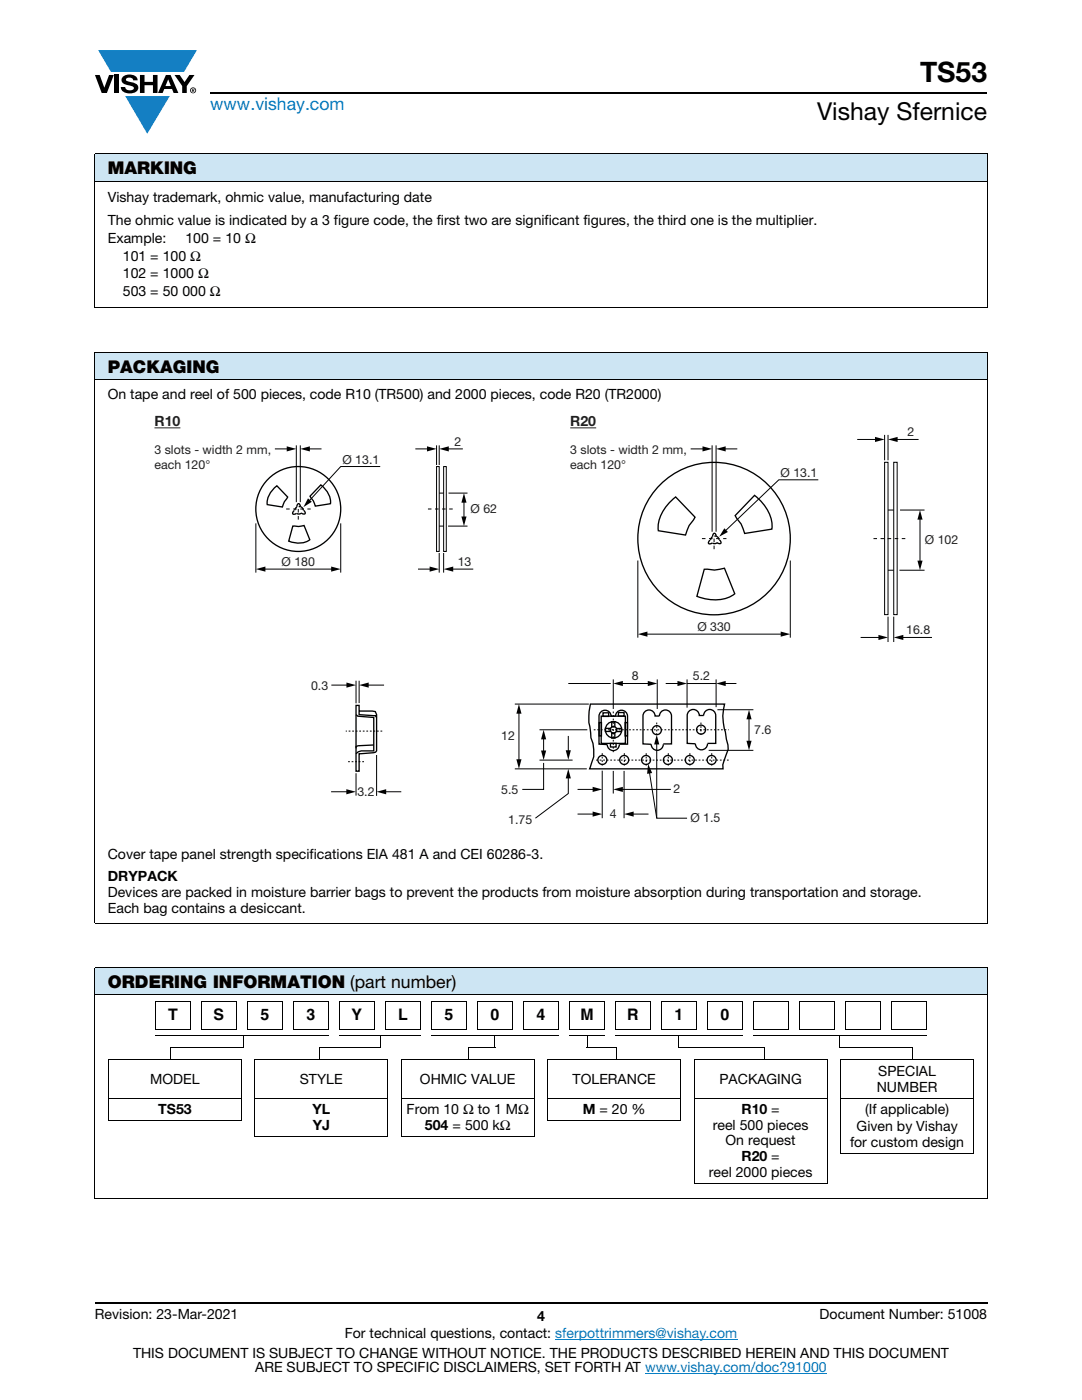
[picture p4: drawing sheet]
<svg xmlns="http://www.w3.org/2000/svg" width="216mm" height="279mm" viewBox="0 0 216 279" stroke-linecap="round" stroke-linejoin="round" font-family="sans-serif">
<g fill="#147fc3">
<path d="M19.6 10h19.7l-2.6 4.3h-1.1h-13.5z"/>
<path d="M25 19.2h8.9l-4.5 7.5z"/>
</g>
<g fill="#000">
<path d="M18.9 15h1l.9 2.5 1-2.5h.9l-1.4 3.6h-1zM22.9 15h.9v3.6h-.9zM24.6 15.3a2.1 2.1 0 0 1 2.8 .3l.1 .4h-.9a.79 .79 0 0 0-.7-.5 .79 .79 0 0 0-.8 .4l.3 .3 1 .2a1.08 1.08 0 0 1 1.2 1 1.08 1.08 0 0 1-1.1 1.2 1.73 1.73 0 0 1-2.4-1.2h.9a.96 .96 0 0 0 .8 .6 .96 .96 0 0 0 .9-.4 1.31 1.31 0 0 0-1.2-.6 1.03 1.03 0 0 1-1.1-.6 1.03 1.03 0 0 1 .2-1.1zM27.9 15h.9v1.3h1.7v-1.3h.9v3.6h-.9v-1.6h-1.7v1.6h-.9zM34.8 15h1.1l.9 1.4 1-1.4h1l-1.5 2.2v1.4h-.9v-1.4z"/>
<path d="M33.6 15.9l.5 1.3h-1.1zM33.1 15l-1.6 3.6h1l.3-.8h1.5l.3 .8h1l-1.6-3.6z"/>
<path d="M38.4 17.8h.2v.2h-.2zM38.3 17.7v.7h.1v-.3l.4 .3-.2-.3 .2-.2-.1-.2z"/>
<path d="M38.1 18a.46 .46 0 0 1 .9 0 .46 .46 0 0 1-.9 0zM37.9 18a.6 .6 0 0 0 1.2 0 .6 .6 0 0 0-1.2 0z"/>
</g>
<path d="M42 18.6h155M18.9 260h178.1" fill="none" stroke="#000" stroke-width=".36"/>
<path d="M110.8 267.3h36.3M128.7 274h36.3" fill="none" stroke="#067ec4" stroke-width=".2"/>
<g fill="#cde5f3">
<path d="M18.9 30.7h178.1v5.5h-178.1z"/>
<path d="M18.9 70.3h178.1v5.5h-178.1z"/>
<path d="M18.9 193h178.1v5.5h-178.1z"/>
</g>
<g fill="none" stroke="#000" stroke-width=".2">
<path d="M18.9 30.7h178.1M18.9 36.2h178.1M18.9 30.8v30.5M197 30.8v30.5M18.9 61.4h178.1M18.9 70.3h178.1M18.9 75.8h178.1M18.9 70.3v113.8M197 70.3v113.8M54.8 89.6h2.8M59.1 88.9v11.3M59.9 88.9v11.3"/>
<path d="M61.5 89.6h2.7M75.9 93.1h-7.9l-6.4 7M82.9 89.6h2.6M87.1 93.1h.5v16.9h-.5zM87.1 88.9v3.9M87.6 98.4h.9M87.6 88.9v3.9M88.5 93.1h.6v16.9h-.6zM89.2 89.6h3.2M89.5 98.4h3.8M92.6 100v3.4M137.8 89.6h2.7"/>
<path d="M142.1 88.9v17.2M142.9 88.9v17.2M144.4 89.6h2.7M163.3 95.8h-7.9l-10.8 10.2M171 87.7h3.9M176.5 92.3h.7v30.4h-.7zM176.5 86.8v5.1M177.2 86.8v5.1M178.3 92.3h.7v30.4h-.7zM178.8 87.7h4.5M51.1 104.4v9.9M52.6 113.6h13.8"/>
<path d="M68 104.4v9.9M83.4 113.6h2.7M87.6 105h.9M87.6 110.4v3.9M88.5 110.4v3.9M89.4 105h3.9M90.1 113.6h4.3M127.3 111.9v15.4M157.7 111.9v15.4M177.2 101.8h1.1M177.2 113.8h1.1M179.5 113.8h5"/>
<path d="M179.6 101.8h4.9M183.6 103.4v8.8M66.1 136.7h3.4M71 135.9v4.5M71.7 135.9v4.4M73.2 136.7h3.4M113.4 136.4h8.5M122.4 135.6v5.9M123.9 136.4h5.7M128.8 126.6h27.3M131.1 135.6v5.9M132.8 136.4h2.7"/>
<path d="M137.1 136.4h5.8M137.1 135.6v5.6M142.9 135.6v5.5M144.5 136.4h2.4M171.7 127.2h3.9M177.2 123.1v5M178.3 123.1v5M179.9 127.2h6.1M66.1 158h3.4M71 154.3v4.5M75.1 150.7v8.1M76.7 158h3.4"/>
<path d="M102.7 140.5h14.8M102.7 153.4h14.4M103.5 142.1v9.8M107.6 145.6h9.6M107.6 151.7h6.7M108.5 152.3v5.2h-4.3M108.5 147.2v2.9M113.4 155v3.4l-6.6 4.9M113.4 146.9v3.2M115.2 157.5h3.4M120.2 153.8v9.5M122.4 153.9v4.5"/>
<path d="M123.9 157.5h10M124.5 153.9v9.4M129.6 154l1.4 9.3M131 148.2v15.1h6.1M141.4 149.7h8.9M143.1 141.6h7.2M149.5 143.2v5M115.2 162.5h3.4M126.1 162.5h3.3M18.9 184.2h178.1M18.9 193h178.1M18.9 198.5h178.1"/>
<path d="M18.9 193.1v46.1M31.1 199.7v5.8M31.1 199.8h7M38 199.8v5.8M40.2 199.8h7M40.2 199.7v5.8M47.2 199.8v5.8M49.4 199.8h7M49.4 199.7v5.8M56.3 199.8v5.8M58.6 199.7v5.8M58.6 199.8h7"/>
<path d="M65.5 199.8v5.8M67.8 199.8h7M67.8 199.7v5.8M74.7 199.8v5.8M76.9 199.8h7M76.9 199.7v5.8M83.8 199.8v5.8M86.1 199.7v5.8M86.1 199.8h7M93 199.8v5.8M95.3 199.8h7M95.3 199.7v5.8"/>
<path d="M102.2 199.8v5.8M104.5 199.8h7M104.5 199.7v5.8M111.4 199.8v5.8M113.7 199.7v5.8M113.7 199.8h7M120.6 199.8v5.8M122.8 199.8h7M122.8 199.7v5.8M129.8 199.8v5.8M132 199.8h7M132 199.7v5.8"/>
<path d="M139 199.8v5.8M141.2 199.7v5.8M141.2 199.8h7M148.1 199.8v5.8M150.4 199.8h7M150.4 199.7v5.8M157.3 199.8v5.8M159.6 199.8h7M159.6 199.7v5.8M166.5 199.8v5.8M168.7 199.8h7M168.7 199.7v5.8"/>
<path d="M175.7 199.8v5.8M177.9 199.8h7M177.9 199.7v5.8M184.8 199.8v5.8M197 193.1v46.1M21.6 211.5h26.7M21.6 219.1h26.7M21.7 211.6v11.9M31 205.5h7M31 206.7h34.6M34.1 209v2.5M34.1 209h14.5"/>
<path d="M40.1 205.5h7.1M48.2 211.6v11.9M48.5 206.7v2.3M49.3 205.5h7M50.8 211.5h26.7M50.8 219.1h26.7M50.9 211.6v15M58.5 205.5h7M63.8 209h12.1M63.8 209v2.5M67.7 205.5h7M67.7 206.7h16.2"/>
<path d="M75.8 206.7v2.3M76.8 205.5h7M77.4 211.6v15M80 211.5h26.7M80 219.1h26.7M80.1 211.6v15M86 205.5h7M86.1 206.7h25.4M93.4 209h5.4M93.4 209v2.5M95.2 205.5h7M98.7 206.7v2.3"/>
<path d="M104.4 205.5h7M106.6 211.6v15M109.2 211.5h26.7M109.2 219.1h26.7M109.3 211.6v11.9M113.6 205.5h7M113.7 206.7h7M117.1 209h6M117.2 206.7v2.3M122.7 205.5h7.1M122.8 206.7h25.4M123.1 209v2.5"/>
<path d="M132 205.5h7M135.3 209h17.2M135.4 206.7v2.3M135.8 211.6v11.9M138.4 211.5h26.7M138.4 219.1h26.7M138.5 211.6v24.6M141.1 205.5h7M150.3 205.5h7M150.4 206.7h34.5M152.5 209v2.5M159.5 205.5h7"/>
<path d="M165 211.6v24.6M167.5 209h14.6M167.6 206.7v2.3M167.6 211.5h26.7M167.6 219.1h26.7M167.7 211.6v18.6M168.7 205.5h7M177.8 205.5h7M182.1 209v2.5M194.2 211.6v18.6M18.9 239.2h178.1M21.6 223.5h26.7"/>
<path d="M50.8 226.7h26.7M80 226.7h26.7M109.2 223.5h26.7M138.4 236.2h26.7M167.6 230.3h26.7"/>
</g>
<path d="M30.8 85.4h5.2zM113.8 85.4h5.2z" fill="none" stroke="#231f20" stroke-width=".2"/>
<g fill="none" stroke="#000" stroke-width=".26">
<path d="M54.7 97.4l.5-.4 2.2 2.2-.7 .9-.4 1.1-3-.5a4 4 0 0 1 1.4-3.3zM64 96.8a4.5 4.5 0 0 1 1.9 3.7l-3 .5-.4-1-.6-1zM134 99.9l.8-.7 3.9 4-1.2 1.7-.7 1.9-5.4-.9a7.4 7.4 0 0 1 2.6-6zM150.6 98.9a8 8 0 0 1 3.4 6.7l-5.4 .9-.7-1.9-1.2-1.7zM58.4 105l1.2 .1 1.1-.2 1.1 2.8a4.2 4.2 0 0 1-4.2 .3zM58.7 101.9l-.3 .5 .2 .2 .6-.1 .6 .1 .4-.2M59.2 101.2l.1-.4 .3-.3 .2 .1 .1 .6M59.3 101.2l-.4 .4-.1 .2M59.6 101.1h.1M59.9 101.1a.76 .76 0 0 1 .6 .7M60.6 101.8l.2 .3 .1 .4-.5 .1-.3-.2M140.5 113.6l2.1 .2 2-.4 2 5.1a7.7 7.7 0 0 1-7.5 .5z"/>
<path d="M141.7 107.8l-.3 .5v.2h.4l.3-.1M142.2 107.1v-.4l.3-.3 .2 .1 .2 .6M142.2 107.1l-.3 .4-.1 .2M142.6 107h.1M142.9 107a.76 .76 0 0 1 .6 .7M143.2 108.3l-.6 .2-.5-.1M143.5 107.8l.3 .2v.4l-.4 .1-.3-.2M71 142.6l.4 .3 3.2 .3v6.7h-2.5l-.6 .2-.5 .3M71.7 141.9l3.2 .1 .2 .6v7.3l-.2 .2-.3 .1-2.9 .2v3.5h-.7v-13.1h.7v1.8l3.2 .2 .2 .4M74.6 148.7l-3.1 .1-.5 .2v.3M117.8 140.5h26.8a9.1 9.1 0 0 0 .1 5.6l.6 3.4-1.1 3.1 .1 .8h-26.6l.4-1.2a6.5 6.5 0 0 0-.2-5l-.2-2.2a10.2 10.2 0 0 1 .1-4.5zM119.6 144.2h.4v2.7h-.4z"/>
<path d="M120 142.9h4.8v5.5h-4.8zM120.3 142.3h1.1v.7h-1.1zM120.8 145.4h1v.6h-1zM121.8 148.4h1.1v.7h-1.1zM122.1 144.1h.6v.9h-.6zM122.1 146.3h.6v1h-.6zM123 145.4h1v.6h-1zM123.4 142.2h1.1v.7h-1.1zM123.6 148.5h1.6v-5.6a1.21 1.21 0 0 0-1.2-1.2 1.21 1.21 0 0 0-1.2 1.2h-.9a1.21 1.21 0 0 0-1.2-1.2 1.21 1.21 0 0 0-1.2 1.2v5.6l1.7 .1a1.21 1.21 0 0 0 1.2 1.2 1.21 1.21 0 0 0 1.2-1.2M124.7 144.2h.5v2.7h-.5zM132.3 148.5h1.7v-5.6a1.21 1.21 0 0 0-1.2-1.2 1.21 1.21 0 0 0-1.2 1.2h-.9a1.21 1.21 0 0 0-1.2-1.2 1.21 1.21 0 0 0-1.2 1.2v5.6h1.6a1.21 1.21 0 0 0 1.2 1.2 1.21 1.21 0 0 0 1.2-1.2M141.2 148.4h1.6v-5.6a1.21 1.21 0 0 0-1.2-1.2 1.21 1.21 0 0 0-1.2 1.2h-.9a1.21 1.21 0 0 0-1.2-1.2 1.21 1.21 0 0 0-1.2 1.2v5.6h1.7a1.21 1.21 0 0 0 1.2 1.2 1.21 1.21 0 0 0 1.2-1.2"/>
<circle cx="59.5" cy="101.6" r="8.5"/>
<circle cx="142.5" cy="107.5" r="15.2"/>
<circle cx="120.2" cy="151.7" r=".9"/>
<circle cx="122.4" cy="145.6" r=".64"/>
<circle cx="122.4" cy="145.6" r="1.64"/>
<circle cx="124.6" cy="151.7" r=".9"/>
<circle cx="128.9" cy="151.7" r=".9"/>
<circle cx="131.1" cy="145.7" r=".9"/>
<circle cx="133.3" cy="151.7" r=".9"/>
<circle cx="137.6" cy="151.7" r=".9"/>
<circle cx="139.9" cy="145.6" r=".9"/>
<circle cx="142" cy="151.7" r=".9"/>
</g>
<path d="M57.1 101.6h4.9M59.5 101.6v2.1M85.4 101.6h5M140.1 107.5h4.9M142.5 107.5v2.2M174.3 107.5h6.5" fill="none" stroke="#000" stroke-width=".2" stroke-dasharray=".7 .7" stroke-linecap="butt"/>
<g fill="#000">
<path d="M57.2 89.1l1.9 .5-1.9 .5zM59.9 89.6l1.9-.5v1zM85.2 89.1l1.9 .5-1.9 .5zM87.6 89.6l2-.5v1zM140.2 89.1l1.9 .5-1.9 .5zM142.9 89.6l1.9-.5v1zM174.6 87.2l1.9 .5-1.9 .5zM177.2 87.7l1.9-.5v1zM51 113.6l2-.5v1zM61.5 99.5l.7 .7-1.7 1zM66.1 113.1l1.9 .5-1.9 .5zM85.7 113.1l1.9 .5-1.9 .5z"/>
<path d="M88.5 113.6l1.9-.5v1zM92.1 103.1h1l-.5 1.9zM92.6 98.4l.5 1.9h-1zM144.5 105.4l.7 .8-1.7 .9zM183.1 111.9h1l-.5 1.9zM183.6 101.8l.5 1.9h-1zM69.1 136.2l1.9 .5-1.9 .5zM71.7 136.7l1.9-.5v1zM122.4 136.4l1.9-.5v1zM127.3 126.6l1.9-.6v1.1zM129.3 135.9l1.9 .5-1.9 .5zM135.2 135.9l1.9 .5-1.9 .5z"/>
<path d="M142.9 136.4l1.9-.5v1zM155.8 126l1.9 .6-1.9 .5zM175.3 126.7l1.9 .5-1.9 .5zM178.3 127.2l1.9-.5v1zM69.1 157.5l1.9 .5-1.9 .5zM75.1 158l2-.5v1zM103 151.5h1.1l-.6 1.9zM103.5 140.5l.6 1.9h-1.1zM108 149.8h1l-.5 1.9zM108.5 145.6l.5 2h-1zM113.4 153.4l.5 2h-1zM112.9 149.7h1l-.5 1.9z"/>
<path d="M118.3 157l1.9 .5-1.9 .6zM122.4 157.5l1.9-.5v1.1zM129.3 152.5l.8 1.8-1 .1zM131 146.7l.6 1.9h-1.1zM148.9 147.8h1.1l-.5 1.9zM149.5 141.6l.5 2h-1.1zM118.3 162l1.9 .5-1.9 .5zM124.5 162.5l1.9-.5v1zM86 206.7l.1 .1zM113.6 206.7l.1 .1zM122.7 206.7l.1 .1zM150.3 206.7l.1 .1z"/>
</g>
<g fill="none" stroke="#000" stroke-width=".2" stroke-dasharray=".4 .4" stroke-linecap="butt">
<path d="M72.6 152h-3.2M76.3 145.9h-7.3M118.5 145.6h26.9M120.2 150.3v2.7M122.4 142v8.3M124.6 150.3v2.7M128.9 150.3v2.7M131 144.2v2.7M133.3 150.3v2.7M137.7 150.3v2.7M139.9 144.2v2.7M142 150.3v2.7"/>
<path d="M145.4 151.7h-26.8"/>
</g>
<text font-size="5.6" x="183.6" y="16.4">TS53</text>
<text font-size="4.9" x="163" y="24">Vishay Sfernice</text>
<text font-size="3.5" fill="#067ec4" x="42" y="21.9">www.vishay.com</text>
<g font-size="3.5">
<text x="21.5" y="34.8">MARKING</text>
<text x="21.5" y="74.4">PACKAGING</text>
<text x="21.5" y="197.2">ORDERING INFORMATION (part number)</text>
</g>
<g font-size="3.2">
<text x="33.6" y="203.6">T</text>
<text x="42.6" y="203.6">S</text>
<text x="52" y="203.6">5</text>
<text x="61.2" y="203.6">3</text>
<text x="70.1" y="203.6">Y</text>
<text x="79.4" y="203.6">L</text>
<text x="88.7" y="203.6">5</text>
<text x="97.9" y="203.6">0</text>
<text x="107.1" y="203.6">4</text>
<text x="115.8" y="203.6">M</text>
<text x="125.1" y="203.6">R</text>
<text x="134.6" y="203.6">1</text>
<text x="143.8" y="203.6">0</text>
</g>
<g font-size="2.8">
<text x="21.5" y="40.4">Vishay trademark, ohmic value, manufacturing date</text>
<text x="21.5" y="45">The ohmic value is indicated by a 3 figure code, the first two are significant figures, the third one is the multiplier.</text>
<text x="21.5" y="48.5">Example:</text>
<text x="24.5" y="52">101 = 100 Ω</text>
<text x="37" y="48.5">100 = 10 Ω</text>
<text x="24.5" y="55.5">102 = 1000 Ω</text>
<text x="24.5" y="59.1">503 = 50 000 Ω</text>
<text x="21.5" y="79.6">On tape and reel of 500 pieces, code R10 (TR500) and 2000 pieces, code R20 (TR2000)</text>
<text x="21.5" y="171.5">Cover tape panel strength specifications EIA 481 A and CEI 60286-3.</text>
<text x="21.5" y="175.9">DRYPACK</text>
<text x="21.5" y="179">Devices are packed in moisture barrier bags to prevent the products from moisture absorption during transportation and storage.</text>
<text x="21.5" y="182.2">Each bag contains a desiccant.</text>
<text x="175.2" y="214.7">SPECIAL</text>
<text x="30" y="216.3">MODEL</text>
<text x="59.8" y="216.3">STYLE</text>
<text x="83.8" y="216.3">OHMIC VALUE</text>
<text x="114.3" y="216.3">TOLERANCE</text>
<text x="143.6" y="216.3">PACKAGING</text>
<text x="174.9" y="217.8">NUMBER</text>
<text x="31.6" y="222.2">TS53</text>
<text x="62.4" y="222.2">YL</text>
<text x="62.4" y="225.4">YJ</text>
<text x="81.1" y="222.2">From 10 Ω to 1 MΩ</text>
<text x="84.8" y="225.4">504 = 500 kΩ</text>
<text x="116.3" y="222.2">M = 20 %</text>
<text x="142.2" y="225.4">reel 500 pieces</text>
<text x="148" y="222.2">R10 =</text>
<text x="170.9" y="225.8">Given by Vishay</text>
<text x="172.6" y="222.2">(If applicable)</text>
<text x="144.8" y="228.6">On request</text>
<text x="148" y="231.8">R20 =</text>
<text x="169.6" y="229">for custom design</text>
<text x="141.4" y="234.9">reel 2000 pieces</text>
<text x="18.9" y="263.3">Revision: 23-Mar-2021</text>
<text x="107.2" y="263.6">4</text>
<text x="163.6" y="263.3">Document Number: 51008</text>
<text x="68.8" y="267.1">For technical questions, contact: sferpottrimmers@vishay.com</text>
<text x="26.5" y="271">THIS DOCUMENT IS SUBJECT TO CHANGE WITHOUT NOTICE. THE PRODUCTS DESCRIBED HEREIN AND THIS DOCUMENT</text>
<text x="50.9" y="273.8">ARE SUBJECT TO SPECIFIC DISCLAIMERS, SET FORTH AT www.vishay.com/doc?91000</text>
</g>
<g font-size="2.8" fill="#231f20">
<text x="30.8" y="85.1">R10</text>
<text x="113.8" y="85.1">R20</text>
</g>
<g font-size="2.5" fill="#231f20">
<text x="90.7" y="89.1">2</text>
<text x="181.1" y="87">2</text>
<text x="30.8" y="90.6">3 slots - width 2 mm,</text>
<text x="30.8" y="93.6">each 120°</text>
<text x="68.3" y="92.6">Ø 13.1</text>
<text x="113.8" y="90.6">3 slots - width 2 mm,</text>
<text x="113.8" y="93.6">each 120°</text>
<text x="155.8" y="95.2">Ø 13.1</text>
<text x="93.9" y="102.5">Ø 62</text>
<text x="56.2" y="113">Ø 180</text>
<text x="91.3" y="113">13</text>
<text x="184.6" y="108.6">Ø 102</text>
<text x="139.1" y="126">Ø 330</text>
<text x="180.8" y="126.5">16.8</text>
<text x="62.1" y="137.7">0.3</text>
<text x="126.1" y="135.8">8</text>
<text x="138.3" y="135.8">5.2</text>
<text x="100" y="147.7">12</text>
<text x="150.5" y="146.5">7.6</text>
<text x="71.3" y="158.8">3.2</text>
<text x="100" y="158.6">5.5</text>
<text x="134.4" y="158.3">2</text>
<text x="101.4" y="164.4">1.75</text>
<text x="121.7" y="163.3">4</text>
<text x="137.8" y="164.1">Ø 1.5</text>
</g>
</svg>
